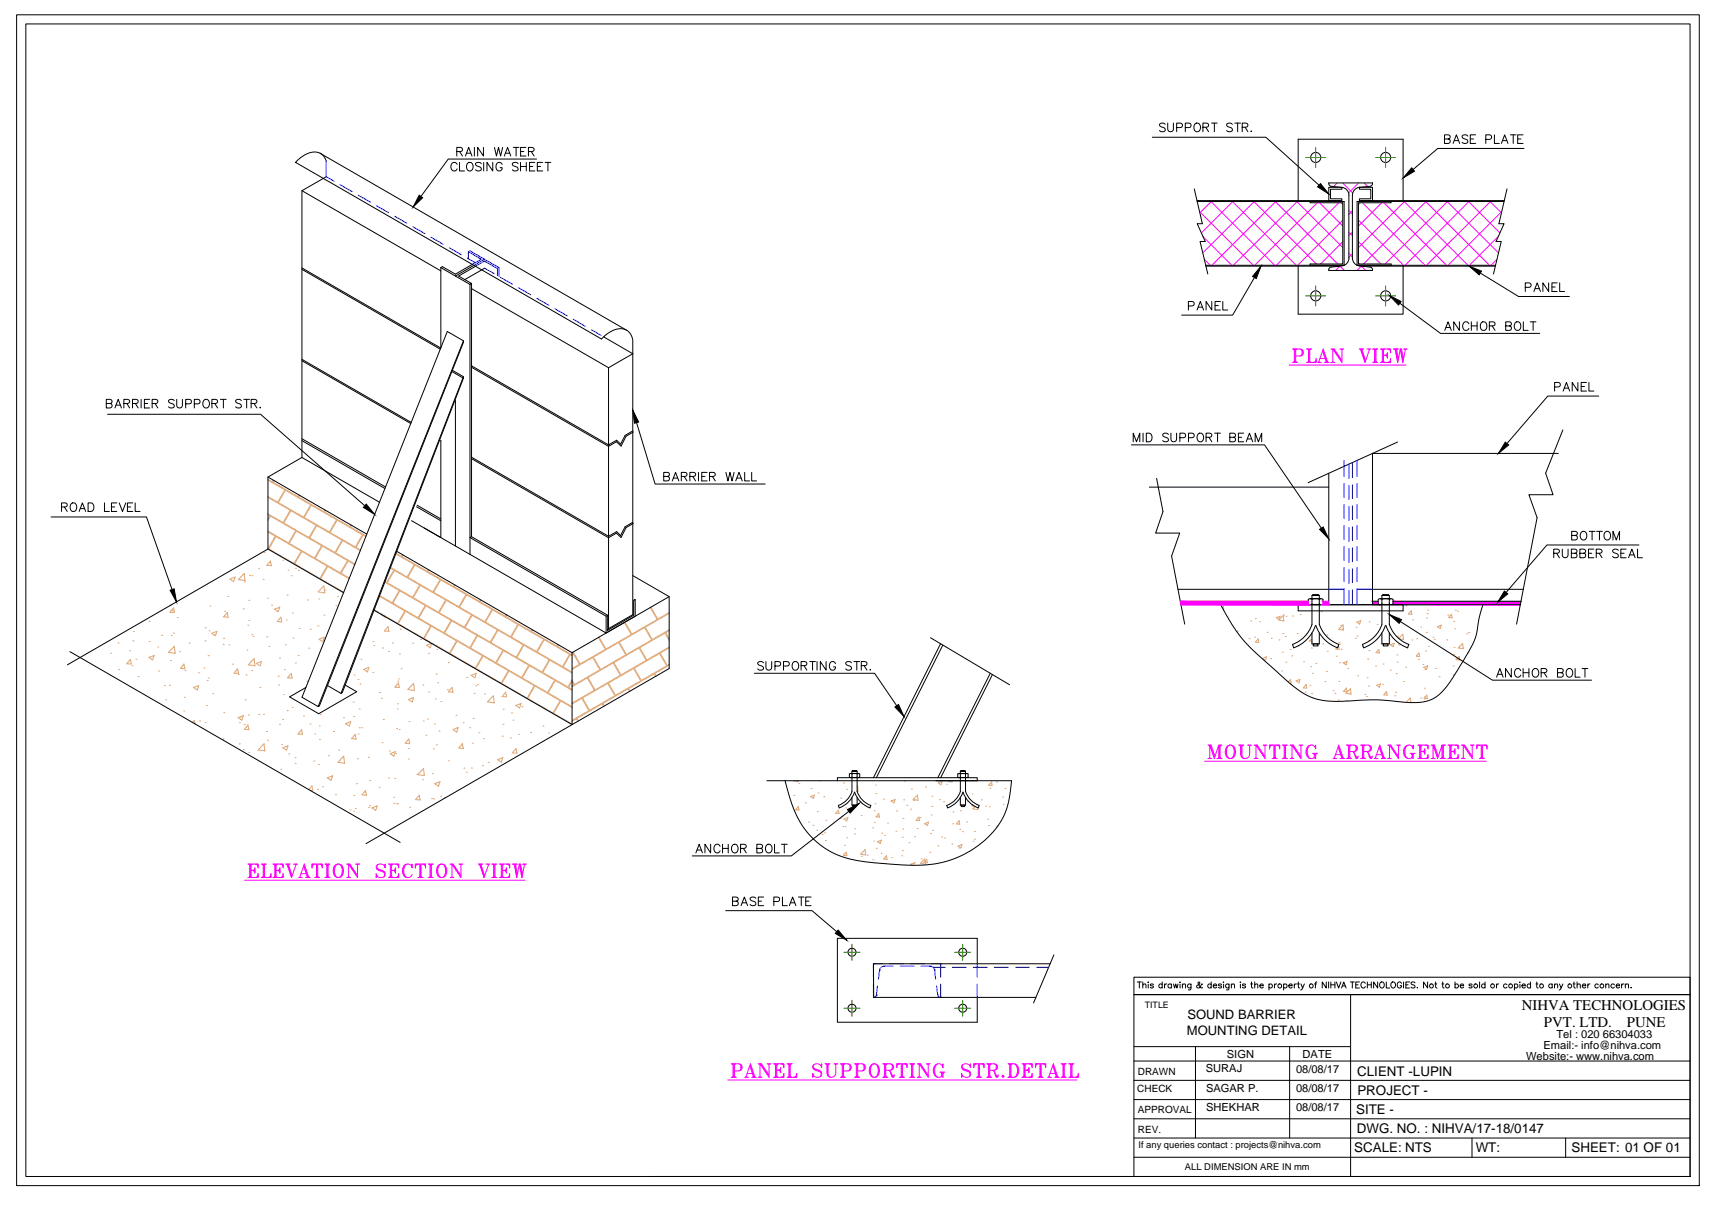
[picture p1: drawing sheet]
<svg xmlns="http://www.w3.org/2000/svg" width="841mm" height="594mm" viewBox="0 0 841 594" stroke-linecap="round" stroke-linejoin="round" font-family="sans-serif">
<!-- layer: 0 -->
<g fill="none" stroke="#000" stroke-width=".49">
<path d="M8 7h826v575h-826zM13 12h817v566h-817zM157 75l151 87M160 79l-2-3-2-1h-2l-5 1-4 4 150 86 3-2 4-2 3-1 3 1 2 2 1 2v8M224 74h3v-1l-3-1v5M226 80v4h2M226 74l1 3M229 77l1-5 2 5M229 75h2M233 72v5M237 72v5l-2-5v5M237 80v4"/>
<path d="M242 80v4l-3-4v4M243 72l1 5 1-5 1 5 1-5M248 77l1-5 2 5M248 75h2M252 72h3M253 72v5M256 80v4M256 74h1M258 72h-2v5h2M258 80v4M259 74h3v-1l-1-1h-2v5M261 74l1 3"/>
<path d="M263 80h-3v4h3M263 78h-43l-13 18M266 80h-2v4h2M268 80h2M269 80v4M566 67h55l27 24M572 61l-1-1-2 1 1 1 2 1-1 2-2-1M573 60v3l1 2 2-1v-4M578 63l2-1v-1l-2-1v5M582 63l2-1 1-1-3-1v5M587 61a1.9 1.9 0 0 1 2 2 1.9 1.9 0 0 1-2 1zM591 62h2v-1l-2-1v5"/>
<path d="M592 62l1 3M595 60h3M596 60v5M605 61l-1-1-2 1 1 1 2 1v1l-1 1-2-1M606 60h3M608 60v5M610 62h2l1-1-1-1h-2v5M611 62l2 3M614 64h.1M709 68h3v-1l-3-1v4h3v-1l-1-1M713 70l2-4 2 4M714 69h2"/>
<path d="M721 67l-1-1h-2v2l2 1 1 1h-1h-2M722 68h1M724 66h-2v4h2M729 68h3v-1l-3-1v4M734 66v4h2M737 70l2-4 1 4M738 69h2M742 66h2M743 66v4M745 68h2M748 66h-3v4h3M748 73h-42l-12 10"/>
<path d="M148 94l68 39M160 87l-12 7v131M224 81a1.7 1.7 0 0 0-2-1 1.7 1.7 0 0 0-1 2 1.6 1.6 0 0 0 2 2 1.6 1.6 0 0 0 1-1M229 80a1.8 1.8 0 0 1 3 2 1.8 1.8 0 0 1-3 1zM236 80h-1h-2l1 1 2 2-1 1-2-1M247 81a1.6 1.6 0 0 0-2-1 1.6 1.6 0 0 0-1 1 1.7 1.7 0 0 0 0 3 1.7 1.7 0 0 0 2-1l1-1h-1M254 80h-1h-1v1l2 2-1 1-1-1M256 82h2M260 82h2M264 82h1M586 93l4 17h-2l4 9h-3l4 16M588 98h70v1h-70"/>
<path d="M637 98v-30h52v30M652 92h7v1h-6v5h6h-7zM659 92a4 4 0 0 1 3 4v31a4 4 0 0 1-3 4h-5M667 92h7v6h-7h6v-5h-6zM667 92a4 4 0 0 0-3 4v31a4 4 0 0 0 3 4h6M673 91h1v-1h-22l1 1 6 1M673 91l-6 1M739 98h-71v1h70M740 93l-4 17h2l-3 9h2l-4 16M148 132l68 39M216 131l8 5M216 131v40l-68-39"/>
<path d="M224 136l7 4M231 140v132M232 139v125M232 130l-8 5-7-4h-1M233 130l-9 6M233 131l-8 5 7 3-1 1M238 132l-10 5M592 130h68v-31h-17v1h16v30h-16M616 136l-11 19h-25M637 131v23h52v-23M658 130v1h-66M668 130v1h66"/>
<path d="M673 131l1 1v1h-22l1-1 1-1M683 130h-16v-30h16v-1h-17v31h68M727 134l19 12h25M760 139v4l-3-4v4M765 139h-3v4h3M766 139v4h2M232 142l67 39v128l12-7v-128M583 150h3v-2h-3v4M588 152l1-4 2 4M588 151h2M595 148v4l-3-4v4M597 150h1"/>
<path d="M599 148h-2v4h2M600 148v4h3M687 149l20 15h49M717 158v4l-3-4v4M721 159a1.7 1.7 0 0 0-2-1 1.7 1.7 0 0 0-1 3 1.6 1.6 0 0 0 1 1 1.6 1.6 0 0 0 2-1M722 158v4M725 158v4M748 158v4h2M749 141h2v-2h-2v4M751 158h3M753 158v4M753 143l2-4 1 4"/>
<path d="M754 142h2M762 141h2M148 176l54 31M148 177l54 31M220 163l8 4v1l-71 179h-1l-8-5zM228 167l-72 180M232 180l67 38 4-2 2 2 2-4 4-2M296 165l15 9M311 174l-12 7M709 162l2-4 2 4M710 161h2M722 160h3"/>
<path d="M731 160h3v-2h-3v4M733 160l1 2M739 160h3v-2h-3v4h3v-1l-1-1M52 198h3v-1l-1-1h-2v4h3v-1l-1-1M57 199h2M61 198h2l1-1-1-1h-2v4M62 198l2 2M65 198h2l1-2h-3v4M66 198l2 2M69 196v4M71 198h2M73 196h-2v4h2"/>
<path d="M75 198h2v-1v-1h-2v4M76 198l1 2M86 197l-1-1-2 1v1l3 1v1h-1h-2M87 196v4h1h1l1-4M91 198h3v-2h-3v4M95 198h3v-2h-3v4M100 197v-1a1.9 1.9 0 0 1 3 2 1.9 1.9 0 0 1-3 2v-1zM104 198h2l1-1-1-1h-2v4M105 198l2 2M108 196h3M110 196v4M118 197v-1l-2 1v1l2 1v1h-2"/>
<path d="M120 196h2M121 196v4M123 198h3v-1l-1-1h-2v4M125 198l1 2M128 200h.1M222 182l5 4M222 182l6 3v1l-60 154h-1M224 197v71M228 185l-61 155M232 180l67 39 4-2 2 2 2-5 4-2M763 190h3v-2h-3v4M767 192l2-4 2 4"/>
<path d="M768 191h2M775 188v4l-3-4v4M776 190h2M779 188h-3v4h3M780 188v4h3M785 194h-25l-20 24M53 203h75l51 45M56 200l2-4 2 4M148 216l41 24M148 215l41 24M216 216h.1M216 216v48"/>
<path d="M313 208l9 30h54M555 218h66l28 41M556 217v-4l2 4 2-4v4M561 213v4M563 213h1a2.3 2.3 0 0 1 2 2 2.3 2.3 0 0 1-2 2h-1zM574 213h-1h-2v1l2 1 1 1-1 1-2-1M575 213v3l1 1 1-1 1-3M579 215h3v-2h-3v4M584 215h2v-2h-2v4M589 213a1.9 1.9 0 0 1 2 2 1.9 1.9 0 0 1-3 1v-2zM592 215l3-1v-1h-1h-2v4M594 215l1 2"/>
<path d="M596 213h3M598 213v4M604 215l2-1v-1h-2v4l2-1v-1M608 215h2M611 213h-3v4h3M612 217l1-4 2 4M612 216h2M616 217v-4l2 4 1-4v4M686 217l-44 20M767 211l-8 21 3 11h-11l4 11-10 52M132 234l48 28M148 225l-16 9v36l-99 56"/>
<path d="M148 225l38 22M232 224l67 39 4-2 2 2 2-4 4-3M232 225l67 39 4-2 2 2 2-5 4-2M326 234h2v-2h-2v4h2l1-1-1-1M330 236l2-4 1 4M331 235h2M335 234h2v-2h-2v4M336 234l1 2M339 234h2v-2h-2v4M340 234l2 2M343 232v4M345 234h1"/>
<path d="M347 232h-2v4h2M348 234h3v-2h-3v4M350 234l1 2M356 232l1 4 1-4 1 4 1-4M361 236l2-4 1 4M362 235h2M366 232v4h2M369 232v4h2M564 239h88M568 235l3 16-4 11h12l-4 11 7 33M652 232v65M765 223h-91v74"/>
<path d="M25 254h47l12 35M30 249h3v-2h-3v4M32 249l1 2M39 251l1-4 2 4M39 250h2M43 247h2a2.2 2.2 0 0 1 1 2 2.2 2.2 0 0 1-1 2h-2zM51 247v4h3M55 249h1M57 247h-2v4h2M59 247l1 4 2-4M63 249h1M65 247h-2v4h2"/>
<path d="M66 247v4h3M202 256l96 55M205 249l11 7M205 248l11 7M132 270l37 21M195 271l86 49M763 272l2-1 1-1h-1h-2v4M764 272l2 2M767 270v3l1 1 2-1v-3M771 272l3-1v-1h-1h-2v4h3v-2h-1M772 263h2v-2h-2v4h2v-1l-1-1M776 272l2-1v-1h-1h-1v4l2-1v-1h-1"/>
<path d="M776 261h1a2 2 0 0 1 2 2 2 2 0 0 1-2 2l-1-1zM780 272h2M780 261h3M782 261v4M783 270h-3v4h3M784 272l2-1 1-1h-1h-2v4M784 261h3M785 272l2 2M785 261v4M788 261a1.9 1.9 0 0 1 3 2 1.9 1.9 0 0 1-3 1zM792 265v-4l2 4 1-4v4M795 270h-1h-2v1l2 1v2h-1l-1-1"/>
<path d="M796 272h1M798 270h-2v4h2M800 274l1-4 2 4M800 272h2M804 270v4h2M805 268h-46l-20 23M183 299l98 57v-36M311 283l18 10v35l-149 86M329 293l-48 27M578 289h74M579 295h63M580 297h166"/>
<path d="M599 297l8 12 5 7 21 19 9 6 5 2 6 1h23l16 1h7l4-2 4-2 3-4 6-8 8-14 4-18M638 297h-1v3h52v-3M642 294h7l1 3h-7zM643 294h6M644 292h3zM674 295h3M674 289h74M677 294h7v3h-7zM678 294h5M679 292h3zM684 295h63M688 297h1"/>
<path d="M34 320l162 94M298 303v-1v7l13-7v-7l1-1v9l-14 8zM298 302l-66-38h-1l67 39M457 313l39 23M462 316l-33 66M463 317l-33 65M644 311v5h4v-5M645 316h2v1h-2zM646 307a18 18 0 0 1-11 11v-2a16 16 0 0 0 9-9v-15h4v15a16 16 0 0 0 9 9v2a18 18 0 0 1-11-11M678 311v5h4v-5M679 316h2v1h-2zM680 307a17 17 0 0 1-10 11"/>
<path d="M680 307a17 17 0 0 0 11 11M688 305l45 29h48M692 316l-1 2M692 316a16 16 0 0 1-10-9v-15h-4v15a16 16 0 0 1-9 9v2M161 337l6 3M169 336l6 4-19 10-14-8 8-4M370 331h59l11 15M375 325h-1h-2v1l3 2-1 1-2-1M376 325v3l1 1 2-1v-3M380 327h3v-2h-3v4M385 327h2v-2h-2v4M389 325h1a1.9 1.9 0 0 1 2 2 1.9 1.9 0 0 1-3 1z"/>
<path d="M393 327h3v-2h-3v4M395 327l1 2M398 325h2M399 325v4M401 325v4M406 325v4l-3-4v4M410 326a1.5 1.5 0 0 0-2-1 1.5 1.5 0 0 0-1 1v1a1.5 1.5 0 0 0 2 2 1.5 1.5 0 0 0 1-2h-1M418 325h-1h-2l1 1 2 1v2h-2l-1-1M419 325h3M421 325v4M423 327h2v-2h-2v4M424 327l2 2"/>
<path d="M427 329h.1M486 331l-26 51M487 331l-25 51M735 332l1-4 2 4M735 331h2M742 328v4l-3-4v4M747 329a1.5 1.5 0 0 0-2-1 1.5 1.5 0 0 0-1 2v1a1.5 1.5 0 0 0 1 1 1.5 1.5 0 0 0 2-1M748 328v4M748 330h3M751 328v4M753 329v-1a1.9 1.9 0 0 1 3 2 1.9 1.9 0 0 1-3 2zM757 330h2v-1l-1-1h-1v4"/>
<path d="M758 330l1 2M765 330h2v-1l-2-1v4h2v-1v-1M769 329l1-1a1.9 1.9 0 0 1 2 2 1.9 1.9 0 0 1-3 2zM773 328v4h3M777 328h3M778 328v4M418 380h3M418 380h-1v2h1M419 378l2 1zM422 380h-4M470 380h5v2h-4zM471 380h4"/>
<path d="M472 378l2 1zM376 383h121l-2 10-2 7-4 7-5 5-8 6-8 4-9 2-9 1-18-1-11-2-9-2-7-3-6-5-6-8-4-9-4-12M411 383v-1h69v1M417 398l-28 22h-49M418 389v-10h3v10a11 11 0 0 0 7 6l-1 2M418 392v3h3v-3M418 382h4M418 389a11 11 0 0 1-6 6v2a13 13 0 0 0 8-8 12 12 0 0 0 7 8M419 395h1v1h-1zM422 380v2M471 389v-10h3v10a11 11 0 0 0 7 6l-1 2M471 392v3h3v-3"/>
<path d="M472 389a11 11 0 0 1-7 6v2a13 13 0 0 0 8-8 12 12 0 0 0 7 8M472 395h2v1h-2zM342 419l1-4 2 4M342 417h2M349 415v4l-3-4v4M354 416a1.5 1.5 0 0 0-2-1 1.5 1.5 0 0 0-1 1v1a1.5 1.5 0 0 0 1 2 1.5 1.5 0 0 0 2-1M355 415v4M355 417h3M358 415v4M360 415a1.9 1.9 0 0 1 2 2 1.9 1.9 0 0 1-2 1l-1-2zM364 417l2-1v-1h-1h-1v4M365 417l1 2"/>
<path d="M372 417l2-1v-1h-1h-1v4l2-1v-1h-1M377 415a1.9 1.9 0 0 1 2 2 1.9 1.9 0 0 1-3 1v-2zM380 415v4h3M384 415h2M385 415v4M356 447h43l12 10M360 442h2v-1l-1-1h-1v5l2-1v-1l-1-1M364 445l1-5 2 5M364 443h2M371 441l-1-1-2 1 1 1 2 1v1l-1 1-2-1M372 442h2M375 440h-3v5h3"/>
<path d="M380 443l2-1 1-1-3-1v5M384 440v5h3M388 445l1-5 2 5M388 443h2M392 440h3M393 440v5M396 442h1M398 440h-2v5h2M480 473v-12h-69v41h69v-12M516 473h-87v17h80M517 469l-10 23M558 482h2"/>
<path d="M559 482v3M561 484l1-1 1 2M561 482v3M564 482h.1M564 483v2M566 484l-1-1v1l1 1h-1M571 484a1.1 1.1 0 0 0-2-1 1 1 0 0 0 0 2 1 1 0 0 0 2 0M571 482v3M572 483v2M573 483l-1 1M575 484a.9 .9 0 0 0-1-1 1 1 0 0 0 0 2 .9 .9 0 0 0 1 0M575 483v2"/>
<path d="M576 483l1 2v-2l1 2v-2M579 482h.1M579 483v2M581 484l1-1v2M581 483v2M585 483v3h-2M585 484a1.1 1.1 0 0 0-2-1 1 1 0 0 0 0 2 1 1 0 0 0 2 0M590 483a1.7 1.7 0 0 1-2 2v-1l1-1v-1l-1 1 2 2M595 484a1.1 1.1 0 0 0-2-1 1 1 0 0 0 0 2 1 1 0 0 0 2 0M595 482v3M596 484h1a.9 .9 0 0 0-1-1 1 1 0 0 0 0 2 .9 .9 0 0 0 1 0M600 484l-2-1v1l2 1h-1h-1"/>
<path d="M601 482h.1M601 483v2M603 483v3h-1M603 484a.9 .9 0 0 0-1-1 1 1 0 0 0 0 2 .9 .9 0 0 0 1 0M605 484l1-1v2M605 483v2M609 482h.1M609 483v2M612 484l-2-1v1l2 1h-1h-1M614 483h1M614 482v2l1 1M616 484l1-1 1 2"/>
<path d="M616 482v3M619 484h1a.9 .9 0 0 0-1-1 1 1 0 0 0 0 2 .9 .9 0 0 0 1 0M623 484a.9 .9 0 0 1 1-1 1 1 0 0 1 0 2 .9 .9 0 0 1-1 0M623 483v3M626 483v2M627 483l-1 1M630 484a1.1 1.1 0 0 1 2-1 1 1 0 0 1 0 2 1 1 0 0 1-2 0M630 483v3M633 484h1a1 1 0 0 0-1-1 1 1 0 0 0 0 1 1 1 0 0 0 0 1h1M635 483v2M637 483l-2 1M637 483h1"/>
<path d="M637 482v2l1 1M639 483l1 2v-2M640 485l-1 1M645 483h1M647 482l-1 1v2M651 482v3l-2-3v3M652 482v3M653 482v3M653 484h2M655 482v3M656 482l1 3 1-3M659 485l1-3 1 3"/>
<path d="M659 484h1M663 482h2M663 488v90M664 482v3M666 484h1M667 482h-1v3h1M670 483a1.1 1.1 0 0 0-1-1 1.1 1.1 0 0 0-1 1v1a1.1 1.1 0 0 0 1 1 1.1 1.1 0 0 0 1-1M671 484h2M671 482v3M673 482v3M676 482v3l-2-3v3M681 482v3h1"/>
<path d="M688 483a1.1 1.1 0 0 0-1-1 1.1 1.1 0 0 0-1 1v1a1.1 1.1 0 0 0 1 1 1.1 1.1 0 0 0 1-1h-1M689 482v3M690 484h1M692 482h-2v3h2M695 483l-2-1v1l1 1 1 1h-1h-1M696 485h.1M701 482v3l-2-3v3M704 483h1M705 482v2l1 1M708 483h1M708 482v2l1 1M714 484a1.1 1.1 0 0 1 2-1 1 1 0 0 1 0 2 1 1 0 0 1-2 0"/>
<path d="M714 482v3M717 484h2a1.1 1.1 0 0 0-2-1 1 1 0 0 0 0 2 .9 .9 0 0 0 1 0h1M723 484l-2-1v1l2 1h-1h-1M726 482v3M729 484a.9 .9 0 0 0-1-1 1 1 0 0 0 0 2 .9 .9 0 0 0 1 0M729 482v3M735 483v2M736 483l-1 1M740 484a1.1 1.1 0 0 0-2-1 1 1 0 0 0 0 2 1 1 0 0 0 2 0M744 484a.9 .9 0 0 1 1-1 1 1 0 0 1 0 2 .9 .9 0 0 1-1 0M744 483v3M746 482h.1"/>
<path d="M746 483v2M747 484h2a1 1 0 0 0-1-1 1 1 0 0 0-1 1 1 1 0 0 0 1 1h1M751 484a.9 .9 0 0 0-1-1 1 1 0 0 0 0 2 .9 .9 0 0 0 1 0M751 482v3M754 483h1M754 482v2l1 1M762 484a.9 .9 0 0 0-1-1 1 1 0 0 0 0 2 .9 .9 0 0 0 1 0M762 483v2M763 484l2-1v2M763 483v2M766 483v2l1-2M766 485l-1 1"/>
<path d="M772 483h1M773 482v2v1M774 484l2-1v2M774 482v3M777 484h2a1.1 1.1 0 0 0-2-1 1 1 0 0 0 0 1 1 1 0 0 0 1 1h1M780 483v2M781 483l-1 1M785 484a1.1 1.1 0 0 0-2-1 1 1 0 0 0 0 2 1 1 0 0 0 2 0M788 484l2-1v2M788 483v2M793 484a1.1 1.1 0 0 0-2-1 1 1 0 0 0 0 2 1 1 0 0 0 2 0M793 484h2a.9 .9 0 0 0-1-1 1.1 1.1 0 0 0-1 2 1 1 0 0 0 2 0"/>
<path d="M796 483v2M797 483l-1 1M798 484l1-1 1 2M798 483v2M801 485h.1M557 514h106M587 514v45M633 514v45M557 540h273M557 530h273M557 521h273M557 549h273"/>
<path d="M557 559h273M723 559v9M769 559v9M321 578h509M557 578v-90h273h-273v-8h273v98M557 568h273"/>
<circle cx="646" cy="77" r="2.5"/>
<circle cx="680" cy="77" r="2.5"/>
<circle cx="646" cy="145" r="2.5"/>
<circle cx="680" cy="145" r="2.5"/>
<circle cx="728" cy="160" r="1.9"/>
<circle cx="745" cy="160" r="1.9"/>
<circle cx="36" cy="249" r="1.9"/>
<circle cx="418" cy="468" r="2"/>
<circle cx="473" cy="468" r="2"/>
<circle cx="418" cy="495" r="2"/>
<circle cx="473" cy="495" r="2"/>
<circle cx="628" cy="484" r="1"/>
<circle cx="644" cy="484" r="1"/>
<circle cx="678" cy="483" r="1.4"/>
<circle cx="684" cy="483" r="1.4"/>
<circle cx="703" cy="484" r="1"/>
<circle cx="711" cy="484" r="1"/>
<circle cx="725" cy="484" r="1"/>
<circle cx="733" cy="484" r="1"/>
<circle cx="742" cy="484" r="1"/>
<circle cx="757" cy="484" r="1"/>
<circle cx="771" cy="484" r="1"/>
<circle cx="786" cy="484" r="1"/>
</g>
<g fill="none" stroke="#00f" stroke-width=".49">
<path d="M160 79v8l4 2M167 91l6 3M176 96l6 3M185 101l6 3M194 106l6 4M203 111l6 4M212 116l6 4M221 122l6 3M230 127l3 2M230 124l6 3-4 3M230 124l1-1 7 4M230 124v3"/>
<path d="M233 130l5-3 7 4M233 131l5-3 6 4M238 132l5 2M244 132v3M245 131l-1 1M245 131v5M246 136l6 4M255 141l6 4M264 146l5 4M272 152l6 3M281 157l6 3M290 162l5 3"/>
<path d="M660 226v8M660 237v7M662 228v7M662 238v7M664 227v7M664 238v7M666 226v8M666 237v7M660 248v7M660 258v7M662 249v7M662 259v7"/>
<path d="M664 248v7M664 259v6M666 248v7M666 258v7M660 268v7M660 279v7M662 269v7M662 280v6M664 269v7M664 279v7M666 268v7M666 279v7"/>
<path d="M652 289h8M660 289v8M662 290v7M664 290v7M666 289v8M666 289h8M429 473h.1M432 476h.1M432 476l-1 5M433 473h-4v7M434 474l-1 1-1 1M434 474h.1"/>
<path d="M434 474h4M437 473h7M442 474h7M447 473h7M452 474h5M457 474l2 2v5M457 474h.1M457 473h5M458 475h6M459 476h.1M462 473h.1M462 473v7"/>
<path d="M468 475h6M478 475h7M480 473v7M488 475h7M499 475h6M509 475h6M429 483v7l1-1M429 490h.1M430 489h.1M431 484l-1 5M460 484v5l2 1M460 489h.1"/>
<path d="M462 490h.1M462 483v7M480 483v7"/>
</g>
<g fill="none" stroke="#dda56e" stroke-width=".49">
<path d="M132 236l8 5-4 6-4-3M132 235l2 2v-1M134 236v1l12 7 1-1M132 244l11 7-4 6-7-5M132 253v2M132 256l1-3 12 8-3 6-10-6M140 241l13 7-4 6-12-7zM143 251l12 7-3 6-13-7zM147 243v1l12 7 1-1M153 248l12 7-3 6-13-7zM156 258l12 7-4 6-12-7zM160 251h-1l13 8v-1"/>
<path d="M166 255l12 8-4 6-12-8zM173 258l-1 1 8 4M127 279h.1M130 271h.1M132 261l3 2-3 6M133 275v3h-2zM135 263l13 8-4 6-12-8zM139 275h.1M141 280h.1M145 279h.1M145 261l13 7-4 6-12-7zM148 271l13 7-4 6-12-7z"/>
<path d="M158 268l13 7-4 6-12-7zM174 277l-3-2-4 6 5 3M177 270l-9-5-3 6 9 6M180 263h-2l-3 6 2 1M192 279l1 1-3 6-1-1M194 272l9 5-3 6-8-4M194 272l3 1 1-1M198 273l12 8v-1M204 277l12 8-3 6-13-8zM211 280l-1 1 13 7v-1M84 297h.1M85 300h.1"/>
<path d="M85 298l1 3h-3zM103 298h.1M112 293h.1M113 284l2-1v3zM119 299h.1M120 282v3h-3zM120 286h.1M122 295h.1M123 283h.1M124 283h.1M129 285h.1M131 294h.1"/>
<path d="M133 297h.1M135 299l2-1v2zM141 292h.1M143 283h.1M146 280h.1M151 295h.1M157 294h.1M159 288v3h-3zM159 290h.1M165 297h.1M166 293h.1M171 284l-10-6-4 6 12 7"/>
<path d="M186 293l13 7-4 6-11-7M189 286l7 4-3 6-7-4M194 280l12 7-3 6-13-7zM196 290l13 7-4 6-12-7zM206 287l13 8-4 6-12-8zM209 297l12 8-3 6-12-8zM216 285l13 7-4 6-12-7zM219 295l13 7-4 6-12-7zM223 287v1l12 7 1-1M229 292l13 7-4 6-12-7zM236 295l12 8 1-1M242 299l12 8-3 6-13-8z"/>
<path d="M319 298l4 6-13 7-3-6M320 298l3 6 6-3M600 298h1v2M690 297l1 1v-1M693 300v2l-1-1zM701 300h.1M715 300h.1M58 316h.1M64 320h.1M65 315h.1M66 310h.1M73 305h.1"/>
<path d="M73 315h.1M77 318h.1M79 312h.1M84 312h.1M85 311h.1M86 317v4l-3-1zM87 303h.1M88 320h.1M93 316h.1M101 315h.1M101 308h.1M103 310h.1"/>
<path d="M104 311l2-1v2zM105 312h.1M110 316h.1M110 313h.1M110 300h.1M112 301v2h-2zM112 317h.1M121 319h.1M122 307h.1M122 305h.1M124 312h.1M131 313h.1"/>
<path d="M132 317h.1M138 303v2h-2zM140 317h.1M141 304h.1M144 301h.1M144 313h.1M147 309h.1M152 318h.1M152 309h.1M156 307h.1M157 314l2-1-1 2zM159 314h.1"/>
<path d="M159 302h.1M183 315h.1M184 317h.1M188 302l1 1M188 302h.1M188 318h.1M191 308v2h-2zM191 320h.1M193 316h.1M196 309h.1M199 300l12 7-3 6-12-7zM203 316h.1"/>
<path d="M207 314h.1M209 314h.1M212 307l12 8-3 6-13-7zM212 316l-3 1 2 1 1-2M215 319h.1M222 305l12 7-3 6-13-7zM224 315l13 7-4 6-12-7zM232 302l12 7-3 6-13-7zM234 312l13 7-4 6-12-7zM245 309l12 8-4 6-12-8zM247 319l13 8-4 6-12-8zM249 302l-1 1 13 7v-1"/>
<path d="M255 307l12 7-4 6-12-7zM257 317l13 7-4 6-12-7zM262 309l-1 1 12 7 1-1M267 314l13 7-4 6-12-7zM274 317l7 5M294 313l3 6-12 7-4-6M304 315l12-7 4 6-12 7zM307 306l3 6-12 7-4-6M329 301l-12 7 3 6 9-5M329 314l-2-3-13 7 4 6 11-6M329 310l-2 1 2 3M329 318l-5 3 4 6 1-1"/>
<path d="M607 310h.1M613 314h.1M614 305h.1M616 313h.1M616 304h.1M618 314v1h-2zM618 305h.1M622 310h.1M624 313h.1M627 303h2l-1 1zM628 314h.1M630 311h.1"/>
<path d="M630 302v3l-2-1zM630 302h.1M631 313h.1M631 303h.1M633 319h.1M635 302h.1M637 311h.1M638 317h-1M638 302h.1M641 311h.1M643 315h.1M644 318h.1"/>
<path d="M644 314h-1l1 1M649 300h.1M649 316h.1M652 312h.1M652 320h.1M657 317l1 2h-2v-1M657 315h.1M658 316h.1M658 307h.1M658 319h.1M659 309h.1M659 307l1 2h-3z"/>
<path d="M665 313h.1M666 308h.1M666 305h2l-1 1zM666 312h.1M669 317h.1M672 314h.1M672 319h.1M672 305h.1M676 307h.1M677 319v2l-1-1zM683 317l2-1-1 1zM686 312h.1"/>
<path d="M687 303h.1M687 317h.1M687 313l2-2v3h-2M693 314h.1M694 304h.1M696 314h.1M698 308h.1M700 320h.1M700 310h.1M700 303h.1M701 301h.1M701 317h.1"/>
<path d="M704 313h.1M704 314h.1M706 308l2-1-1 2zM710 314h.1M711 302h.1M713 302v1h-2zM714 305h.1M714 318h.1M714 309h.1M716 300h.1M716 318h.1M718 316v3l-2-1z"/>
<path d="M720 311h.1M721 311h.1M54 321h.1M58 329h.1M64 324v2h-2zM65 327h.1M67 324h.1M68 332h.1M73 323l3-1-1 2zM78 329h.1M81 337h.1M83 336h.1"/>
<path d="M84 324h.1M90 326l1 2h-2zM91 329h.1M95 338l3-1-1 2zM97 330h.1M100 328h.1M102 334h.1M102 322h.1M102 333h.1M114 326h.1M117 328v3l-2-1zM117 331h.1"/>
<path d="M121 331h.1M124 329h.1M125 323v4l-3-1zM126 326l2-1v2zM128 338h.1M137 332h.1M137 336h.1M137 323h.1M140 329h.1M143 331v2h-2zM145 325h.1M146 322h.1"/>
<path d="M151 334h.1M174 331h.1M176 334h.1M177 336h.1M177 324h.1M179 329l2-1-1 2zM183 330h.1M195 334h.1M196 333h.1M196 335v3l-2-1zM196 321h.1M197 328h.1"/>
<path d="M203 336v3h-3zM208 336h.1M210 321h.1M210 340h.1M214 331h.1M215 335h.1M220 339h.1M220 325h.1M222 338v2h-2zM229 333h.1M231 332l3-1-1 2zM234 337h.1"/>
<path d="M235 336h.1M237 322l13 7-4 6-12-7zM248 340l1 2h-3zM250 329l12 8-3 6-13-7zM260 327l12 7-3 6-13-7zM263 337l12 7-3 6-13-7zM281 329l10-6 4 6-13 7-1-2M281 337l7-4 4 6-11 6M281 335l1 1-1 1M281 322l-1-1-4 6 5 3M281 330l-11-6-4 6 13 7 2-3M281 339l-8-5-4 6 12 7"/>
<path d="M281 334l-2 4h2M281 320l4 6-4 2M289 333l12-8 4 7-13 7zM291 323l13-8 3 7-12 7zM299 335l12-7 4 6-13 7zM301 325l13-7 3 6-12 7zM309 339l-1-1-12 7 1 2M311 328l13-7 3 6-12 7zM322 332l-1-1-12 7v1M329 327l-8 4 1 1M620 323l2-1-1 2zM624 323h.1"/>
<path d="M629 329h.1M630 320h.1M631 325h.1M632 335l2-1v2M634 322h.1M636 334h2v1zM640 325h.1M641 340h.1M641 336l1 2h-2zM643 336h.1M643 327h.1M644 331h.1"/>
<path d="M646 326h.1M650 335h.1M651 330h.1M654 339h.1M656 322h.1M657 335h.1M658 325h.1M659 325h2v1zM661 326h.1M661 338v2l-1-1zM662 328h.1M663 338v3l-2-1z"/>
<path d="M667 332h.1M671 333h.1M672 324h.1M672 337h.1M675 327h.1M676 336h2l-1 1zM679 336h.1M679 326h.1M681 340v1h-2zM683 329h.1M685 340h.1M685 331h.1"/>
<path d="M686 322h.1M686 325h.1M689 335h.1M690 328h.1M696 324h.1M697 321v1h-2zM699 326h.1M699 328l2-1-1 2zM699 338h.1M700 329h.1M705 328h.1M707 332h.1"/>
<path d="M713 331h.1M714 327h.1M714 321h.1M715 324h.1M716 322l1 2h-2zM721 321h.1M81 344h.1M90 349h.1M90 342h.1M95 355v-1l1 1M98 354h.1M101 355h.1"/>
<path d="M101 346h.1M104 341h.1M110 350h.1M117 352l2-1v3zM118 355h.1M118 352h.1M120 356h.1M120 344h.1M122 356v2h-2zM122 351h.1M127 351h.1M129 351h.1"/>
<path d="M131 359h.1M137 356h.1M139 353h.1M139 341h.1M141 349h.1M143 347h.1M148 358v3l-2-1zM149 352h.1M152 355h.1M157 356h.1M157 351h.1M164 359h.1"/>
<path d="M169 352h.1M170 355l2-1-1 2zM173 345h.1M174 352h.1M176 348h.1M176 357h.1M178 357h.1M186 340h.1M187 343h.1M188 353h.1M195 358h.1M195 348h.1"/>
<path d="M195 346h.1M196 358h.1M200 343l3-1-1 3zM201 354h.1M208 354h.1M210 353h.1M213 355h.1M214 343h.1M216 359h.1M216 344h.1M222 358l3-1-1 2zM224 351h.1"/>
<path d="M227 355h.1M230 357h.1M232 353h.1M233 340h.1M235 360h.1M238 341h.1M242 342l1 3h-4zM247 356h.1M247 348h.1M251 350h.1M252 354h.1M253 346l3-1-1 3z"/>
<path d="M256 347h.1M261 360h.1M267 357h.1M269 360h.1M281 346l5-3 3 6-8 5M281 354l2-1 1 1M281 347l-6-3-3 6 9 5M286 343l12-7 4 6-13 7zM296 347v-1l-13 7 1 1M644 341h.1M655 340h.1M657 344h.1"/>
<path d="M661 344h.1M670 341h.1M671 342h.1M685 342h.1M690 345l2-2 1 2M698 343h.1M699 343h.1M699 342h.1M700 341l1 2h-2zM109 363h.1M117 365h.1M119 368h.1"/>
<path d="M122 369h.1M130 365v4l-3-1zM131 363h.1M138 378h.1M138 365h.1M139 367l2-1v2zM142 370h.1M145 372h.1M145 375h.1M154 374h.1M155 360h.1M156 375h.1"/>
<path d="M157 363h.1M161 371h.1M166 368h.1M168 372h.1M169 371v4l-3-1zM174 361l1 2h-2zM175 373h.1M176 360h.1M181 372h.1M188 365h.1M191 369h.1M192 370l2-1-1 2z"/>
<path d="M194 370h.1M200 368h.1M200 373h.1M201 363v2h-2zM208 377v4l-3-1zM209 361h.1M212 380h.1M213 368h.1M214 366h.1M220 373h.1M227 365v2h-2zM228 377h.1"/>
<path d="M229 379h.1M231 377h.1M232 365h.1M237 376h.1M237 363h.1M240 374h.1M244 373l3-1-1 2zM247 361h.1M251 362h.1M253 367l1 3h-2zM255 361h.1M152 388l1-2 1 2h-2"/>
<path d="M156 388h.1M158 386h.1M161 382l2-1v2zM165 390h.1M172 398h.1M174 398h.1M174 391h.1M175 397h.1M175 385h.1M179 388l1 2h-2zM181 396h.1M181 383h.1"/>
<path d="M183 397l2-1-1 2zM186 387h.1M191 382h.1M193 391h.1M193 394h.1M194 382h.1M195 395h.1M201 396h.1M205 380h.1M206 390v3h-2zM208 383h.1M212 392h.1"/>
<path d="M213 392h.1M213 385l3-1-1 2zM216 391h.1M218 392h.1M390 383h.1M390 391h.1M392 383v1l-2-1M392 396v2h-1zM392 385h.1M395 394h.1M398 391l2-1-1 2zM398 387h.1"/>
<path d="M401 398h.1M402 389h.1M403 383h.1M404 391h.1M412 398v1h-2zM413 392h.1M414 384h.1M415 397h.1M416 388h.1M421 386v2M429 398h.1M430 395h.1"/>
<path d="M430 385h.1M430 390h.1M431 399l1 2h-2zM434 392h.1M438 393h1v1zM440 398h.1M444 393h.1M444 384h.1M445 395h.1M447 397h.1M447 387h.1M449 393h.1"/>
<path d="M450 390l1 3h-3zM454 386h.1M458 396h.1M458 391h.1M461 384h2l-1 1zM461 393h.1M463 394h.1M465 385h.1M466 383v1h1v-1M468 399h.1M472 398h.1M475 383h.1"/>
<path d="M475 394h.1M477 390h.1M478 395h-1l1 1h1M479 396l-1 1h2M480 395h.1M482 393h.1M484 396h.1M486 396h.1M486 387h.1M487 384v2h-2zM489 384h.1M492 391h.1"/>
<path d="M493 395h.1M493 387h.1M397 404h.1M399 405h.1M401 408h.1M404 410h.1M405 409h.1M405 413h.1M406 403h.1M412 402h.1M413 401h.1M414 406h.1"/>
<path d="M414 419h.1M414 402l2-1v2zM415 415h.1M415 406h.1M415 418l1 2h-2zM416 411h.1M420 410h.1M420 407h.1M423 400h.1M425 417v3l-2-1zM426 420h.1M428 406h.1"/>
<path d="M429 413h.1M429 404h.1M430 417h.1M431 413l2-1-1 2zM433 419h.1M433 409h.1M434 410h.1M436 404h.1M440 408h.1M443 411h.1M443 418h.1M443 407h.1"/>
<path d="M443 402h.1M446 414h.1M449 411h.1M450 407h.1M451 401v2h-1zM452 401h.1M454 404h2l-1 1zM457 418h.1M457 409h.1M457 400h.1M458 408h.1M460 415h.1"/>
<path d="M462 411h.1M464 411h.1M467 414h.1M468 404h.1M470 415h2v1zM471 416h.1M471 403v2l-1-1zM471 407h.1M473 408h.1M475 404h.1M478 413h.1M478 408h.1"/>
<path d="M478 412h.1M485 402h.1M485 405h.1M489 406h.1M490 405l-1 1M423 420h.1M429 422h.1M435 420l1 2h-2zM438 421h.1M443 420h.1M448 425l-1-1h2v1M452 422h.1"/>
<path d="M454 422v2h-2zM455 422v2l-1-1z"/>
</g>
<g fill="none" stroke="#f0f" stroke-width=".49">
<path d="M595 99l31 31M595 99l-6 6M605 99l31 31M605 99l-15 15M616 99l30 31M616 99l-26 25M626 99l31 31M626 99l-31 31M637 99l22 23M637 99l-31 31M647 100l-31 30M648 100l11 11"/>
<path d="M656 90l-1 2M657 100l-30 30M658 100h1M659 90l5 5M667 90l-5 5M668 100h-1M669 100l31 30M670 90l2 2M678 100l-11 11M679 100l31 30M689 99l32 31M690 99l-23 23"/>
<path d="M700 99l31 31M700 99l-31 31M710 99l26 25M711 99l-31 31M721 99l15 15M721 99l-31 31M732 99l5 6M732 99l-32 31M589 104l26 26M591 116l14 14M659 119l-11 11M659 108l-22 22"/>
<path d="M662 114l2 2M662 103l2 2M664 103l-2 2M664 114l-2 2M667 119l11 11M667 108l22 22M736 116l-15 14M737 104l-26 26M591 127l3 3M656 133l2-2 2 2M659 129v1M662 124l2 2"/>
<path d="M664 125l-2 1M667 129v1M668 131l-2 2M668 131l3 2M735 127l-3 3M633 179h57M635 171h3l2 1v2h-1l-3 1M635 178h2M635 171v1M635 171v7M635 178h.1M635 177v1"/>
<path d="M636 172v6M636 171v7M636 177v1M636 178h1M636 171v1M637 171l-1 1M638 171l1 1v2l-1 1M639 172v2M641 178h5v-2v2M641 171h3M642 171v1M642 171v7"/>
<path d="M642 178h.1M642 177v1M643 172v6M643 171v7M643 177v1M643 178h1M643 171v1M644 171l-1 1M646 178h-1M646 177l-1 1M646 177v1M647 178h2"/>
<path d="M647 178h1M647 178l3-7 2 7M648 176h3M649 172l2 6M650 172l2 6M650 178h3M651 178h.1M651 177v1M652 177v1M653 178h2M653 171h2l4 6M654 178h1"/>
<path d="M654 171v1M655 171l3 6M658 171h2M658 171h1M659 172v6l-5-7v7M667 171h3M668 171v1M668 171l2 7-2-7M669 171l1 6M669 171v1M671 171h2M672 171h1"/>
<path d="M672 172l-2 6M674 178h2M674 171h2M674 171l1 1M675 171v1M675 171v7M675 178h-1M675 177v1M675 172v6M675 177l1 1M675 178h1M676 171l-1 1"/>
<path d="M678 171h5v2l-1-2M678 178h5v-2l-1 2M678 171l1 1M679 171v7M679 178h-1M679 177l-1 1M679 172v6M679 174h2M679 177l1 1M679 178h1M680 171l-1 1M681 173v3z"/>
<path d="M681 174v1M681 174h-1l1 1M681 171l2 1M682 171l1 1M683 178h-2M683 177l-1 1M684 171h3M684 171l1 1M685 171v1M685 171l1 7-1-7M686 171l1 5v-5M686 171v1"/>
<path d="M687 176l-1 2M687 171l2 7-1-7M687 171h1l1 5 1-4M689 171h2M689 176v2M591 374h139M593 366h2l2 6M593 372h2M593 366h1M594 372v-6l2 6 2-6v6M594 366l2 6M597 372h3"/>
<path d="M598 366h2M598 372h.1M599 366v6M599 372h.1M599 372h1M599 366h.1M600 366h-1M602 367v1v4M603 366a3 3 0 0 1 4 2 3 3 0 0 1-3 4 3 3 0 0 1-3-2 3 3 0 0 1 2-4zM604 366a4 4 0 0 0 0 6M604 366a4 4 0 0 1 0 6M606 367v1v4"/>
<path d="M608 366h3M608 366h1M609 366h.1M609 366v5a2.2 2.2 0 0 0 2 1 2.2 2.2 0 0 0 3-1v-5M609 366l1 6M610 366v5l1 1M610 366h.1M613 366h1M616 366h1l4 6M616 372h2M616 372h1M616 366h1"/>
<path d="M617 366l4 6M620 366h2M621 366v6l-4-6v6M624 366l-1 2v-2h5v2v-2M624 366l-1 1M624 366h-1M625 372h2M625 366h-2M625 366v6M625 372h.1M626 366v6M626 372h.1"/>
<path d="M626 372h1M627 366h1M628 366v1M630 366h2M630 372h2M630 366h.1M630 366v6M630 372h.1M631 366v6M631 372h.1M631 372h1M631 366h.1"/>
<path d="M632 366h-1M633 366h2l4 6M633 372h2M634 372h1M634 366h.1M635 366l3 6M638 366h2M638 366h1M639 366v6l-5-6v6M642 367v1v4M643 366a4 4 0 0 0 0 6M644 370h3"/>
<path d="M645 370h.1M645 370v1M645 370v2M646 367v-1v2a2.4 2.4 0 0 0-3-2 2.4 2.4 0 0 0-2 2 3 3 0 0 0 1 4 3 3 0 0 0 4 0v-2M646 370v2M646 370v1M647 370h-1M654 372h2M655 372h1M655 372l2-6 2 6M656 371h3M657 367l2 5"/>
<path d="M658 372h2M659 372h-1M659 372h.1M659 372h1M661 366h4h1v2v1h-3M661 372h3M661 366h1M662 366h.1M662 366v6M662 372h-1M662 372h.1M663 366v6"/>
<path d="M663 372h.1M663 366h.1M664 369h1l1 3 1-1M665 369l1 3h1M665 366l1 1v1l-1 1M666 371v1M666 366v2M668 366h4l1 1v2h-3M668 372h3M668 366h1M669 366h.1M669 366v6"/>
<path d="M669 372h-1M669 372h.1M670 366v6M670 372h.1M670 366h.1M671 369l2 3 1-1M671 369l2 3h1M672 366l1 1v1l-1 1M672 371l1 1M673 366v2M675 372h2M675 372h1"/>
<path d="M675 372l2-6 3 6M676 371h3M677 367l2 5M678 372h2M679 372h-1M679 372h.1M679 372h1M681 366h2l4 6M681 372h2M682 372h1M682 366h.1M683 366l3 6"/>
<path d="M686 366h2M686 366h1M687 366v6l-5-6v6M690 367l-1 1 1 4M691 366a4 4 0 0 0 0 6M692 370h3M693 370h.1M693 370v1M693 370v2M694 367v-1v2a2.4 2.4 0 0 0-3-2 2.4 2.4 0 0 0-2 2 3 3 0 0 0 1 4 3 3 0 0 0 4 0v-2M694 370v2M694 370v1"/>
<path d="M694 370h.1M696 366h5v2v-2M696 372h5v-1v1M696 366h1M697 366h.1M697 366v6M697 372h-1M697 372h.1M698 366v6M698 369h2M698 372h.1M698 366h.1"/>
<path d="M700 368v2zM700 368l-1 1 1 1M700 369h-2h2M700 366h1M700 366l1 1M701 372h-1M703 366h1l2 6M703 372h2M703 372h1M703 366h1M704 372v-6l2 6 2-6v6M704 366l2 6"/>
<path d="M707 372h3M708 366h2M708 372h-1M708 372h.1M708 366v6M709 366v6M709 372h.1M709 366h.1M711 366h5v2v-2M711 372h5v-1v1M711 366h1M712 366v6"/>
<path d="M712 372h-1M712 369h2M712 372h1M713 366h-1M714 368v2zM714 368v1v1M714 369h-1h1M714 366h2M715 366h1M715 366l1 1M716 372h-2M716 372h-1"/>
<path d="M717 366h2l4 6M717 372h2M718 372h1M718 366h.1M719 366l4 6M722 366h2M722 366h1M723 366v6l-5-6v6M725 366v2v-2h5v2v-2M726 366l-1 1M726 366h-1M726 372h3"/>
<path d="M727 366h-2M727 366v6M727 372h.1M728 366v6M728 372h.1M728 372h1M729 366h1M729 366l1 1M120 432h138M122 424h5v2l-1-2M122 431h5v-2l-1 2M122 424l1 1"/>
<path d="M123 424v7M123 431h-1M123 430l-1 1M123 425v6M123 427h2M123 430l1 1M123 431h1M124 424l-1 1M125 426v3zM125 427v1M125 427h-1l1 1M125 424l2 1"/>
<path d="M126 424l1 1M127 431h-2M127 430l-1 1M128 431h5v-2v2M128 424h3M129 424v1M129 424v7M129 431h.1M129 430v1M130 425v6M130 424v7M130 430v1"/>
<path d="M130 431h.1M130 424v1M133 431h-2M133 430l-1 1M134 424h5v2v-2M134 431h5v-2v2M134 424l1 1M135 424v1M135 424v7M135 431h-1M135 430v1M135 425v6"/>
<path d="M136 427h1M136 431h.1M136 424v7M136 430v1M136 424v1M137 426v3zM137 427v1M137 427h-1l1 1M137 424l2 1M138 424l1 1M139 431h-2M139 430l-1 1"/>
<path d="M140 424h2M141 424v1M141 424l2 7-2-7M142 424l1 6M142 424v1M144 424h2M145 424h1M145 425l-2 6M147 431h1M147 431l2-7 3 7M148 429h3M149 425l2 6"/>
<path d="M150 431h2M151 431h-1M151 430v1M151 430l1 1M153 424v2v-2h5v2v-2M154 424l-1 1M154 431h3M155 424l-2 1M155 424v7M155 431h.1M155 430v1M156 425v6"/>
<path d="M156 424v7M156 430v1M156 431h1M157 424l1 1M158 424v1M159 424h3M159 431h3M160 424v1M160 424v7M160 431h.1M160 430v1M161 425v6"/>
<path d="M161 424v7M161 430v1M161 431h1M161 424v1M162 424l-1 1M164 425a2.7 2.7 0 0 1 4 0 2.7 2.7 0 0 1 1 3 2.6 2.6 0 0 1-3 3 2.6 2.6 0 0 1-2-4zM165 425l-1 2 1 3M166 424a4 4 0 0 0 0 7M166 424a4 4 0 0 1 0 7M168 425v2v3M170 424h2l4 6M170 431h2"/>
<path d="M171 431h1M171 424v1M171 424l4 6M175 424h2M175 424h1M176 425v6l-5-7v7M185 426l4 3M185 425a1.3 1.3 0 0 0 1 2h2a2 2 0 0 1 1 3 2 2 0 0 1-3 1l-1-2v2v-1M189 425v-1v2a2.2 2.2 0 0 0-2-2 2.2 2.2 0 0 0-2 2l1 1 2 1v3M191 424h5v2l-1-2M191 431h5v-2l-1 2M191 424l1 1"/>
<path d="M192 424v7M192 431h-1M192 430l-1 1M192 425v6M192 427h2M192 430l1 1M192 431h1M193 424l-1 1M194 426v3zM194 427v1M194 427h-1l1 1M194 424l2 1"/>
<path d="M195 424l1 1M196 431h-2M196 430l-1 1M199 425l-1 2 1 3M200 424a4 4 0 0 0 0 7M202 425v-1v2a2.4 2.4 0 0 0-2-2 2.4 2.4 0 0 0-2 3v1a2.5 2.5 0 0 0 2 3 2.5 2.5 0 0 0 2-2M204 424v2v-2h5v2v-2M205 424l-1 1M205 431h3M206 424l-2 1M206 424v7M206 431h.1"/>
<path d="M206 430v1M206 425v6M207 424v7M207 430v1M207 431h.1M207 424l2 1M208 424l1 1M210 424h3M210 431h3M211 424v1M211 424v7M211 431h.1"/>
<path d="M211 430v1M211 425v6M212 424v7M212 430v1M212 431h.1M212 424v1M215 425a2.6 2.6 0 0 1 3 0 2.6 2.6 0 0 1 1 3 2.6 2.6 0 0 1-3 3 2.6 2.6 0 0 1-2-4zM215 425v2v3M217 424a4 4 0 0 0 0 7M217 424a4 4 0 0 1 0 7M218 425l1 2-1 3M221 424h1l4 6"/>
<path d="M221 431h2M221 431h1M221 424l1 1M222 424l4 6M225 424h2M226 424h1M226 425v6l-4-7v7M235 424h2M235 424l1 1M235 424l3 7-2-7M236 424l2 6M236 424v1"/>
<path d="M237 424l-1 1M239 424h1M240 425l-2 6M241 424h3M241 431h3M242 424v1M242 424v7M242 431h.1M242 430v1M243 425v6M243 424v7M243 430v1"/>
<path d="M243 431h1M243 424v1M244 424l-1 1M245 424h5v2v-2M245 431h5v-2v2M246 424v1M246 424v7M246 431h.1M246 430v1M246 425v6M247 427h2M247 424v7"/>
<path d="M247 430v1M247 431h.1M247 424v1M249 426v3zM249 427h-1l1 1M249 427h-2l2 1M249 424l1 1M250 424v1M250 431h-1M250 430l-1 1M250 430v1M251 424h3"/>
<path d="M252 424l1 1M252 424l2 7-1-7M253 424l1 5 1-5M253 424v1M254 424l-1 1M254 429v2M255 424l1 7-1-7M255 424h1l1 5v-4M257 424h1M257 429l-1 2M357 530h172M359 522h4a1.7 1.7 0 0 1 1 2 1.7 1.7 0 0 1-1 2h-2"/>
<path d="M359 529h3M359 522l1 1M360 522v1M360 522v7M360 529h-1M360 528v1M360 523v6M361 522v7M361 528v1M361 529h.1M361 522v1M363 522l1 1v2l-1 1"/>
<path d="M364 523v2M366 529h1M366 529l2-7 3 7M367 527h3M368 523l2 6M369 529h2M370 529h-1M370 528v1M370 528l1 1M372 529h2M372 522h2l4 6M373 529h1"/>
<path d="M373 522v1M373 522l4 6M377 522h2M377 522h1M378 523v6l-5-7v7M380 522h5v2l-1-2M380 529h5v-2l-1 2M380 522l1 1M381 522v7M381 529h-1M381 528l-1 1M381 523v6"/>
<path d="M381 525h2M381 528l1 1M381 529h1M382 522l-1 1M383 524v3zM383 525v1M383 525h-1l1 1M383 522l2 1M384 522l1 1M385 529h-2M385 528l-1 1M386 529h5v-2v2"/>
<path d="M386 522h3M387 522v1M387 522v7M387 529h.1M387 528v1M388 523v6M388 522v7M388 528v1M388 529h1M388 522v1M389 522l-1 1M391 529h-1"/>
<path d="M391 528l-1 1M391 528v1M399 524l4 3M400 523a1.3 1.3 0 0 0 0 2h2a2 2 0 0 1 1 3 2 2 0 0 1-3 1l-1-2v2v-1M403 523v-1v2a2.2 2.2 0 0 0-2-2 2.2 2.2 0 0 0-2 2l1 1 3 1v3M405 522h3M405 522l1 1M406 522v1M406 522v5a2.2 2.2 0 0 0 2 2 2.2 2.2 0 0 0 2-2v-4M406 523l1 5M407 522v5l1 2M407 522v1"/>
<path d="M409 522h2M410 522h1M413 522h3l2 2-1 1-3 1M413 529h2M413 522v1M413 522v7M413 529h.1M413 528v1M414 523v6M414 522v7M414 528v1M414 529h1"/>
<path d="M414 522v1M415 522l-1 1M416 522l1 1v2l-1 1M417 523v2M420 522h3a1.7 1.7 0 0 1 2 2 1.7 1.7 0 0 1-2 2h-2M420 529h2M420 522v1M420 522v7M420 529h.1M420 528v1M421 523v6M421 522v7"/>
<path d="M421 528v1M421 529h1M421 522v1M422 522l-1 1M423 522l1 1v2l-1 1M424 523v2M427 523a2.6 2.6 0 0 1 4 0 2.6 2.6 0 0 1 1 3 2.7 2.7 0 0 1-3 3 2.7 2.7 0 0 1-2-4zM428 523l-1 2 1 3M429 522a4 4 0 0 0 0 7M430 522a4 4 0 0 1 0 7M431 523v2v3M433 522h4l2 2-1 1h-3"/>
<path d="M433 529h3M434 522v1M434 522v7M434 529h.1M434 528v1M435 523v6M435 522v7M435 528v1M435 529h1M435 522v1M436 522l-1 1M436 525l1 1 1 3h1v-1"/>
<path d="M437 526l1 2h1M437 522l1 1v1l-1 1M438 528l1 1M438 523v2M441 522l-1 2v-2h5v2v-2M441 522l-1 1M442 529h2M442 522l-2 1M442 522v7M442 529h.1M442 528v1M443 523v6"/>
<path d="M443 522v7M443 528v1M443 529h1M444 522l1 1M445 522v1M447 529h2M447 522h2M447 522l1 1M448 522v7M448 529h-1M448 528l-1 1M448 523v6"/>
<path d="M448 528v1M448 529h1M448 522v1M449 522l-1 1M450 529h2M450 522h2l4 6M451 529h1M451 522v1M452 522l3 6M455 522h2M455 522h1M456 523v6l-5-7v7"/>
<path d="M459 523v2v3M460 522a4 4 0 0 0 0 7M461 526h3M462 526v1M462 526v3M463 523v-1v2a2.4 2.4 0 0 0-3-2 2.4 2.4 0 0 0-2 3 3 3 0 0 0 1 3 3 3 0 0 0 4 1v-3M463 527v1M463 526v1M464 526l-1 1M472 524l4 3M473 523a1.4 1.4 0 0 0 0 2h2a2.1 2.1 0 0 1 1 4 2.1 2.1 0 0 1-4-1v-1v2v-1M476 523l1-1v2a2.2 2.2 0 0 0-3-2 2.2 2.2 0 0 0-2 2l1 1 3 1v3"/>
<path d="M478 522v2v-2h5v2v-2M479 522l-1 1M479 529h3M480 522l-2 1M480 522v7M480 529h.1M480 528v1M481 523v6M481 522v7M481 528v1M481 529h1M482 522l1 1"/>
<path d="M483 522v1M484 522h4l1 1 1 1-1 1h-3M484 529h3M485 522v1M485 522v7M485 529h.1M485 528v1M486 523v6M486 522v7M486 528v1M486 529h1M486 522v1"/>
<path d="M487 522l-1 1M487 525l1 1 1 3h1v-1M488 526l1 2h1M488 522l1 1v1l-1 1M489 528l1 1M489 523v2M492 528h1v1h-1zM492 528l1 1zM495 522h3a4 4 0 0 1 2 4 4 4 0 0 1-2 3h-3M495 522l1 1M496 522v7M496 529h-1"/>
<path d="M496 528l-1 1M496 523v6M496 528l1 1M496 529h1M497 522l-1 1M498 522a4 4 0 0 1 0 7M499 523l1 2-1 3M502 522h5v2l-1-2M502 529h5v-2l-1 2M502 522l1 1M503 522v7M503 529h-1"/>
<path d="M503 528l-1 1M503 523v6M503 525h2M503 528l1 1M503 529h1M504 522l-1 1M505 524v3zM505 525v1M505 525h-1l1 1M505 522l2 1M506 522l1 1M507 529h-2"/>
<path d="M507 528l-1 1M509 522l-1 2v-2h5v2v-2M509 522l-1 1M510 529h2M510 522l-2 1M511 522v7M511 529h-1M511 528l-1 1M511 523v6M511 528v1M511 529h1M512 522l1 1"/>
<path d="M513 522v1M514 529h2M515 529h1M515 529l2-7 2 7M516 527h2M517 523l2 6M518 529h2M519 529h-1M519 528l-1 1M519 528l1 1M521 529h2M521 522h2"/>
<path d="M521 522l1 1M522 522v1M522 522v7M522 529h-1M522 528v1M522 523v6M523 522v7M523 528v1M523 529h.1M523 522v1M525 529h4v-2v2M525 522h2"/>
<path d="M525 522l1 1M526 522v7M526 529h-1M526 528l-1 1M526 523v6M526 528l1 1M526 529h1M527 522l-1 1M529 529h-1M529 528v1"/>
</g>
<g fill="#000" stroke="#000" stroke-width=".49">
<path d="M206 96l2 1-5 5zM648 90l4 5-5-3zM693 82l1 2-5 3zM619 131l-2 6-2-1zM721 131l6 2-1 2zM682 145l6 3-1 2zM311 201l3 6-2 1zM739 217l2 1-5 5zM180 248l4 5-6-4zM648 260l2-1 2 6zM84 290l1-1 2 7zM739 290l1 2-5 4z"/>
<path d="M682 302l6 2-1 2zM439 347l2-1 3 6zM416 397l6-3-5 5zM412 457l4 5-6-4z"/>
</g>
<g fill="none" stroke="#259500" stroke-width=".49">
<path d="M641 77h10M646 72v10M675 77h10M680 72v10M641 145h10M646 140v10M675 145h10M680 140v10M414 468h8M418 464v7M469 468h8M473 464v7"/>
<path d="M414 495h8M418 491v8M469 495h8M473 491v8"/>
</g>
<g fill="#f0f" stroke="#f0f" stroke-width=".49">
<path d="M684 295v2h62zM684 295h63l-1 2z"/>
<path d="M674 295v2h3zM674 295h3v2z"/>
<path d="M683 297h63zM684 297h62z"/>
<path d="M674 297h3zM674 297h3z"/>
<path d="M683 297h63zM683 297h63z"/>
<path d="M674 297h4zM674 297h4z"/>
<path d="M650 295v2h2zM650 295h2v2z"/>
<path d="M579 295l1 2h62zM579 295h63v2z"/>
<path d="M649 297h3zM650 297h2z"/>
<path d="M580 297h63zM580 297h63z"/>
<path d="M649 297h3zM649 297h3z"/>
<path d="M580 297h63zM580 297h63z"/>
</g>
<g font-size="7.3">
<text x="747" y="496">NIHVA TECHNOLOGIES</text>
<text x="758" y="504">PVT. LTD.</text>
<text x="799" y="504">PUNE</text>
</g>
<g font-size="6.6">
<text x="666" y="528">CLIENT -LUPIN</text>
<text x="666" y="537">PROJECT -</text>
<text x="666" y="547">SITE -</text>
<text x="666" y="556">DWG. NO. : NIHVA/17-18/0147</text>
<text x="665" y="566">SCALE: NTS</text>
<text x="725" y="566">WT:</text>
<text x="772" y="566">SHEET: 01 OF 01</text>
</g>
<g font-size="6.4">
<text x="583" y="500">SOUND BARRIER</text>
<text x="583" y="508">MOUNTING DETAIL</text>
</g>
<g font-size="5.5">
<text x="764" y="510">Tel : 020 66304033</text>
<text x="758" y="515">Email:- info@nihva.com</text>
<text x="602" y="520">SIGN</text>
<text x="640" y="520">DATE</text>
<text x="749" y="520">Website:- www.nihva.com</text>
<text x="592" y="527">SURAJ</text>
<text x="636" y="527">08/08/17</text>
<text x="592" y="536">SAGAR P.</text>
<text x="636" y="536">08/08/17</text>
<text x="592" y="545">SHEKHAR</text>
<text x="636" y="546">08/08/17</text>
</g>
<g font-size="4.9">
<text x="559" y="528">DRAWN</text>
<text x="558" y="536">CHECK</text>
<text x="559" y="547">APPROVAL</text>
<text x="559" y="556">REV.</text>
</g>
<g font-size="4.6">
<text x="559" y="564">If any queries contact : projects@nihva.com</text>
<text x="582" y="574">ALL DIMENSION ARE IN mm</text>
</g>
<text font-size="4.4" x="562" y="495">TITLE</text>
</svg>
